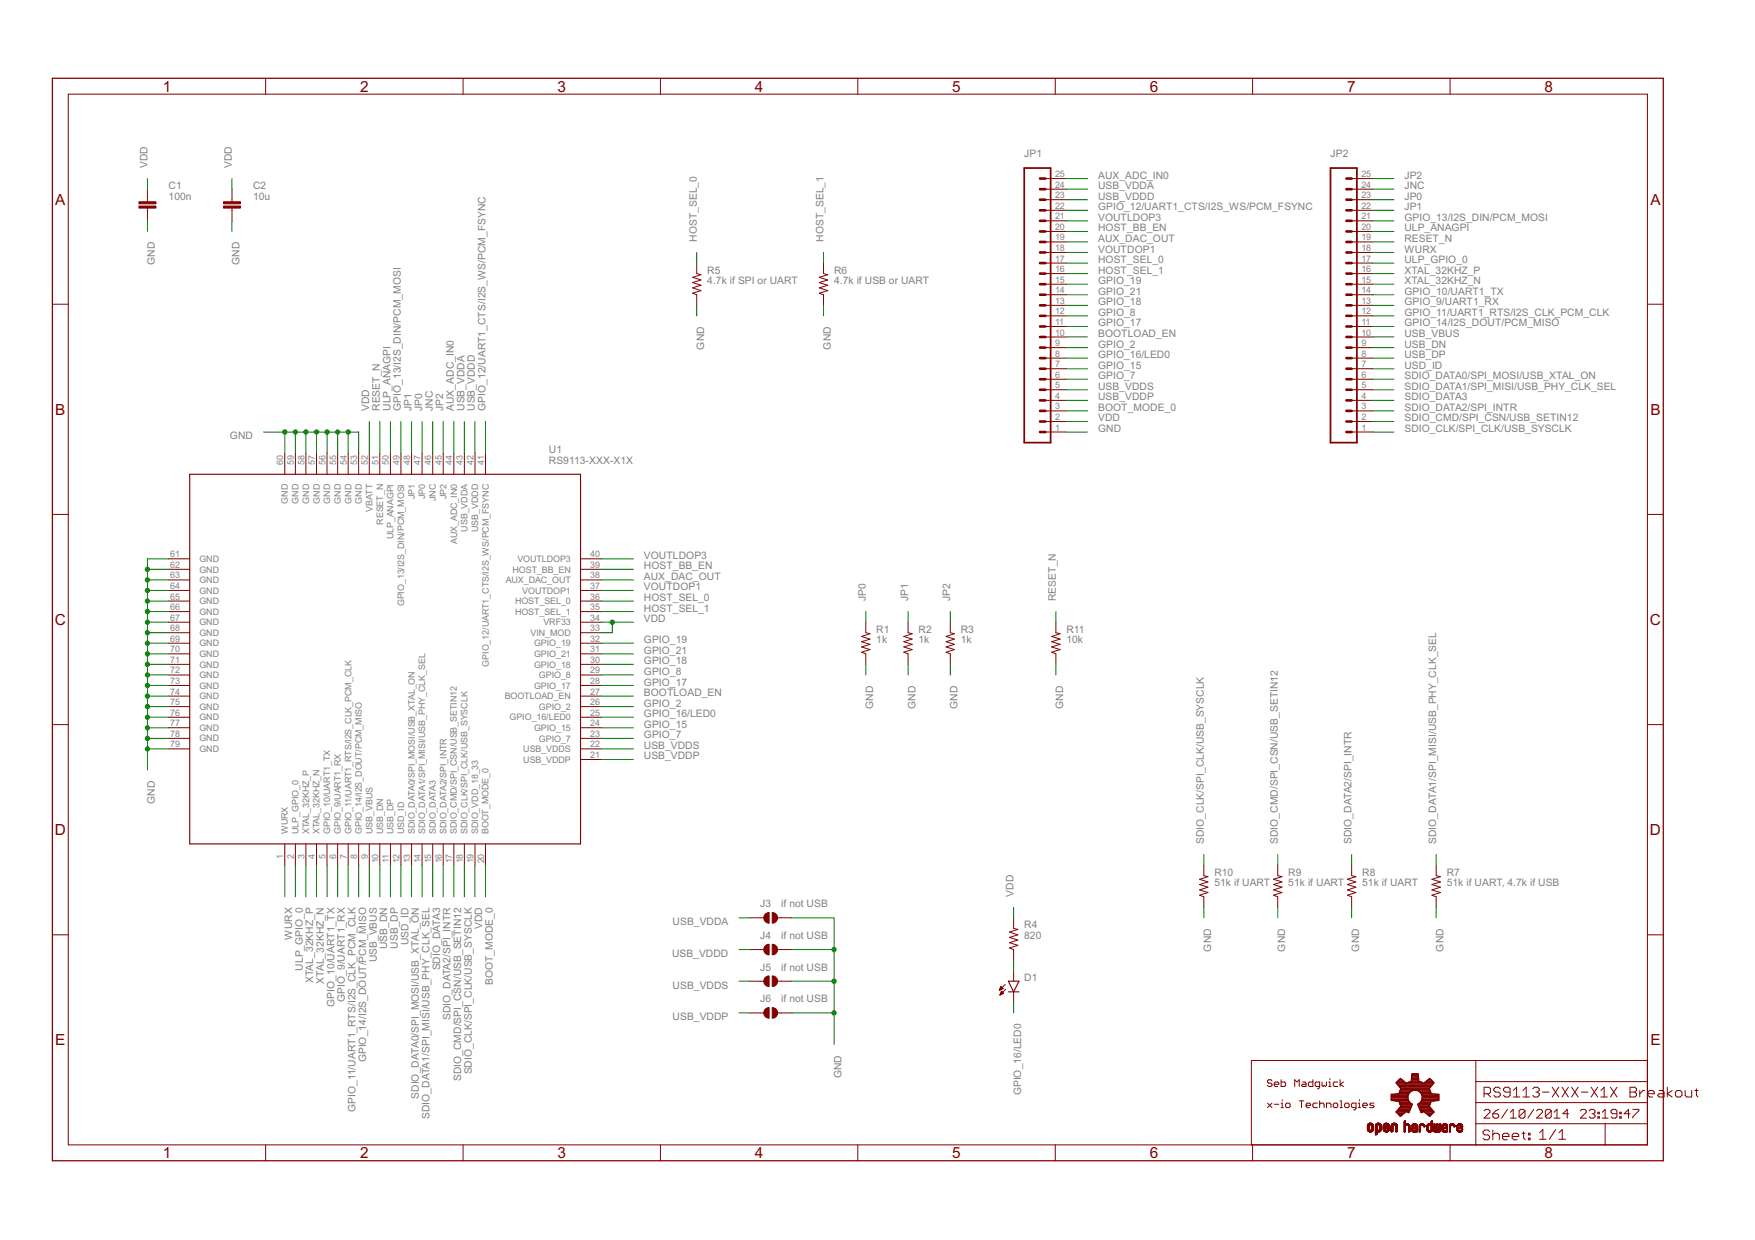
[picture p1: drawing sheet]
<svg xmlns="http://www.w3.org/2000/svg" width="297mm" height="210mm" viewBox="0 0 297 210" stroke-linecap="round" stroke-linejoin="round" font-family="sans-serif">
<g fill="none" stroke="#800000" stroke-width=".17">
<path d="M11.6 15.9h267.2v177.9h-267.2zM45 13.3v2.6M78.4 13.3v2.6M111.8 13.3v2.6M145.2 13.3v2.6M178.6 13.3v2.6M212 13.3v2.6M245.4 13.3v2.6M25 32v2.2M25 35.2v2.2M39.3 32v2.2M39.3 35.2v2.2"/>
<path d="M176.9 39.2h3.6M176.9 37.4h3.6M176.9 35.6h3.6M176.9 33.8h3.6M176.9 32h3.6M176.9 30.2h3.6M228.8 39.2h3.5M228.8 37.4h3.5M228.8 35.6h3.5M228.8 33.8h3.5M228.8 32h3.5M228.8 30.2h3.5"/>
<path d="M8.9 51.5h2.7M117.9 44.5v1.8l.7 .2-1.4 .4 1.4 .5-1.4 .4 1.4 .5-1.4 .4 1.4 .5-1.4 .4 .7 .3v1.8M139.4 44.5v1.8l.7 .2-1.4 .4 1.4 .5-1.4 .4 1.4 .5-1.4 .4 1.4 .5-1.4 .4 .7 .3v1.8M176.9 58.8h3.6M176.9 57h3.6M176.9 55.3h3.6M176.9 53.5h3.6M176.9 51.7h3.6M176.9 49.9h3.6M176.9 48.1h3.6M176.9 46.3h3.6M176.9 44.5h3.6"/>
<path d="M176.9 42.7h3.6M176.9 41h3.6M228.8 58.8h3.5M228.8 57h3.5M228.8 55.3h3.5M228.8 53.5h3.5M228.8 51.7h3.5M228.8 49.9h3.5M228.8 48.1h3.5M228.8 46.3h3.5M228.8 44.5h3.5M228.8 42.7h3.5"/>
<path d="M228.8 41h3.5M278.8 51.5h2.7M48.2 76.7v3.6M50 76.7v3.6M51.8 76.7v3.6M53.6 76.7v3.6M55.4 76.7v3.6M57.1 76.7v3.6M58.9 76.7v3.6M60.7 76.7v3.6M62.5 76.7v3.6M64.3 76.7v3.6"/>
<path d="M66.1 76.7v3.6M67.9 76.7v3.6M69.7 76.7v3.6M71.4 76.7v3.6M73.2 76.7v3.6M75 76.7v3.6M76.8 76.7v3.6M78.6 76.7v3.6M80.4 76.7v3.6M82.2 76.7v3.6M176.9 73.1h3.6M176.9 71.4h3.6"/>
<path d="M176.9 69.6h3.6M176.9 67.8h3.6M176.9 66h3.6M176.9 64.2h3.6M176.9 62.4h3.6M176.9 60.6h3.6M228.8 73.1h3.5M228.8 71.4h3.5M228.8 69.6h3.5M228.8 67.8h3.5M228.8 66h3.5M228.8 64.2h3.5"/>
<path d="M228.8 62.4h3.5M228.8 60.6h3.5M8.9 87.1h2.7M28.5 99.9h3.6M28.5 98.2h3.6M28.5 96.4h3.6M28.5 94.6h3.6M98.3 99.9h3.5M98.3 98.2h3.5M98.3 96.4h3.5M98.3 94.6h3.5M278.8 87.1h2.7"/>
<path d="M28.5 117.8h3.6M28.5 116h3.6M28.5 114.3h3.6M28.5 112.5h3.6M28.5 110.7h3.6M28.5 108.9h3.6M28.5 107.1h3.6M28.5 105.3h3.6M28.5 119.6h3.6M28.5 103.5h3.6M28.5 101.7h3.6M98.3 117.8h3.5"/>
<path d="M98.3 116h3.5M98.3 114.3h3.5M98.3 112.5h3.5M98.3 110.7h3.5M98.3 108.9h3.5M98.3 107.1h3.5M98.3 105.3h3.5M98.3 119.6h3.5M98.3 103.5h3.5M98.3 101.7h3.5M146.5 105.3v1.8l.8 .2-1.5 .4 1.5 .5-1.5 .4 1.5 .5-1.5 .4 1.5 .5-1.5 .4 .7 .3v1.8M153.7 105.3v1.8l.7 .2-1.4 .4 1.4 .5-1.4 .4 1.4 .5-1.4 .4 1.4 .5-1.4 .4 .7 .3v1.8"/>
<path d="M160.8 105.3v1.8l.7 .2-1.4 .4 1.4 .5-1.4 .4 1.4 .5-1.4 .4 1.4 .5-1.4 .4 .7 .3v1.8M178.7 105.3v1.8l.7 .2-1.4 .4 1.4 .5-1.4 .4 1.4 .5-1.4 .4 1.4 .5-1.4 .4 .7 .3v1.8M8.9 122.7h2.7M28.5 126.8h3.6M28.5 125h3.6M28.5 123.2h3.6M28.5 121.4h3.6M98.3 128.6h3.5M98.3 126.8h3.5M98.3 125h3.5M98.3 123.2h3.5M98.3 121.4h3.5"/>
<path d="M278.8 122.7h2.7M8.9 158.2h2.7M48.2 142.9v3.5M50 142.9v3.5M51.8 142.9v3.5M53.6 142.9v3.5M55.4 142.9v3.5M57.1 142.9v3.5M58.9 142.9v3.5M60.7 142.9v3.5M62.5 142.9v3.5M64.3 142.9v3.5"/>
<path d="M66.1 142.9v3.5M67.9 142.9v3.5M69.7 142.9v3.5M71.4 142.9v3.5M73.2 142.9v3.5M75 142.9v3.5M76.8 142.9v3.5M78.6 142.9v3.5M80.4 142.9v3.5M82.2 142.9v3.5M126.9 155.4h2.4M131.6 155.4h2.4"/>
<path d="M171.6 155.4v1.8l.7 .1-1.4 .5 1.4 .4-1.4 .5 1.4 .4-1.4 .5 1.4 .4-1.4 .5 .7 .2v1.8M203.8 146.4v1.8l.6 .2-1.4 .4 1.4 .5-1.4 .4 1.4 .5-1.4 .4 1.4 .5-1.4 .4 .8 .3v1.8M216.3 146.4v1.8l.7 .2-1.5 .4 1.5 .5-1.5 .4 1.5 .5-1.5 .4 1.5 .5-1.5 .4 .8 .3v1.8M228.8 146.4v1.8l.7 .2-1.5 .4 1.5 .5-1.5 .4 1.5 .5-1.5 .4 1.5 .5-1.5 .4 .8 .3v1.8M243.1 146.4v1.8l.7 .2-1.4 .4 1.4 .5-1.4 .4 1.4 .5-1.4 .4 1.4 .5-1.4 .4 .7 .3v1.8M278.8 158.2h2.7M126.9 160.7h2.4M126.9 166.1h2.4M126.9 171.5h2.4M131.6 160.7h2.4M131.6 166.1h2.4M131.6 171.5h2.4"/>
<path d="M169.2 167.6h.1M169.2 167.5h.2M169.2 167.4h.4M169.2 168.4h.1M169.3 167.3h.5M169.3 167.3h.4M169.3 168.3h.2M169.3 168.3h.4M169.3 167.2h.3M169.4 167.1h.1M169.4 168.2h.4M169.4 168.1h.4"/>
<path d="M169.4 167h.1M169.4 168h.3M169.4 167.9h.3M169.5 167.9h.1M169.5 167.8l.4 .3-.7 .3zM169.8 167.3l-.4-.3-.3 .6M169.8 167.3l-.7 .3M170.1 166.6l-1 1M170.2 167.4l-1 1M171.6 164.3v1.8M171.6 167.9v1.8M249.8 179.5v14.3"/>
<path d="M278.8 179.5h-67v14.3M45 193.8v2.7M78.4 193.8v2.7M111.8 193.8v2.7M145.2 193.8v2.7M178.6 193.8v2.7M212 193.8v2.7M214.5 186.7l.8 .8M215.3 183l-.2-.2h-.4l-.2 .2v.2l.2 .1h.4l.2 .2v.2l-.2 .2h-.4l-.2-.2M215.3 186.7l-.8 .8M215.7 183.5h.8v-.2l-.3-.1h-.3l-.2 .1v.4l.2 .2h.3M215.7 186.9h.8"/>
<path d="M216.8 182.8v1.1h.6l.2-.2v-.4l-.2-.1h-.6M216.8 186.7h.2v.8M216.8 187.5h.4M217 186.2v.2M217.6 186.9l.2-.2h.4l.2 .2v.4l-.2 .2h-.4l-.2-.2zM219.1 183.9v-1.1l.4 .4 .4-.4v1.1M219.9 186.4h.8M220.3 186.4v1.1M220.5 183.2h.4l.1 .1v.6h-.5l-.2-.2 .2-.2h.5M221.1 187.1h.7v-.2l-.2-.2h-.3l-.2 .2v.4l.2 .2h.3M222.2 182.8v1.1h-.6l-.2-.2v-.4l.2-.1h.6M223 186.7h-.6l-.2 .2v.4l.2 .2h.6"/>
<path d="M223.4 183.9h-.6l-.2-.2v-.4l.2-.1h.6v.9l-.2 .2h-.2M223.4 186.4v1.1M223.4 186.9l.1-.2h.4l.2 .2v.6M223.8 183.2v.5l.1 .2 .2-.2 .2 .2 .2-.2v-.5M224.5 187.5v-.8h.6l.2 .2v.6M224.9 183.9h.4M224.9 183.2h.2v.7M225.1 182.6v.2M225.8 186.7h.4l.2 .2v.4l-.2 .2h-.4l-.1-.2v-.4zM226.4 183.2h-.6l-.1 .1v.4l.1 .2h.6M226.8 182.8v1.1M226.8 187.5h.4"/>
<path d="M226.8 186.4h.2v1.1M227.4 183.2l-.6 .3 .6 .4M227.8 186.7h.4l.1 .2v.4l-.1 .2h-.4l-.2-.2v-.4zM229.5 187.5h-.6l-.2-.2v-.4l.2-.2h.6v1l-.4 .2M229.9 186.7h.2v.8M229.9 187.5h.4M230.1 186.2v.2M230.7 187.1h.7v-.2l-.2-.2h-.4l-.1 .2v.4l.1 .2h.4M231.4 191.2h.3M231.4 191.1h.3M231.4 191h.3M231.4 190.9h.3"/>
<path d="M231.4 190.8h.3M231.4 190.7h.3M231.4 190.6h.3M231.4 190.5h.3M231.5 191.3h.3M231.5 191.2l.3 .1M231.5 191.2h.3M231.5 190.5h.3M231.5 191.3h.9M231.5 191.4h.9M231.5 190.4h.9M231.5 190.3h.9"/>
<path d="M231.6 191.5h.7M231.6 190.3h.7M231.6 190.2h.7M231.6 190.2h.6M231.7 191.5h.5M231.7 191.6h.5M231.7 190.2h.5M231.8 190.4l-.3 .1M231.9 191.6h.2M231.9 190.1h.1M232.1 190.4l.4 .1M232.1 191.3h.4"/>
<path d="M232.1 190.5h.4M232.2 191.2h.3M232.2 190.5h.3M232.2 191.1h.3M232.2 191h.3M232.2 190.9h.3M232.2 190.8h.3M232.2 190.7h.3M232.2 190.6h.3M232.4 190.4h-.9M232.5 191.3h-.4M232.6 186.7h-.6l-.2 .2 .2 .2h.4l.2 .2-.2 .2h-.6"/>
<path d="M232.8 192.1h.1M232.8 192h.2M232.8 191.9h.2M232.8 191.8h.2M232.8 191.7h.2M232.8 191.6h.3M232.8 191.5h.9M232.8 191.3h1M232.8 191.3h.4M232.8 191.2h.3M232.8 191.1h.2M232.8 191h.2"/>
<path d="M232.8 190.9h.2M232.8 190.8h.2M232.8 190.7h.2M232.8 190.6h.2M232.8 190.5h.3M232.8 190.4h.9M232.9 190.3h.8M232.9 190.2h.7M233 190.2h.6M233 192l-.2 .1M233 192h-.2M233.1 190.6h-.3"/>
<path d="M233.1 190.5h-.3M233.1 190.2h.4M233.2 190.4l-.4 .1M233.2 191.6h.2M233.2 190.1h.2M233.4 190.4h.4M233.5 190.5h.3M233.5 191.2h.3M233.5 191.6h-.7M233.5 191.1h.3M233.5 191h.3M233.5 190.9h.3"/>
<path d="M233.5 190.8h.3M233.5 190.7h.3M233.5 190.6h.3M233.6 191.5l-.8 .1M233.7 191.5h-.9M233.7 191.4h-.9M233.8 190.4h-1M233.8 191.3h-.4M233.8 191.2h-.3M234.1 191.2h.3M234.1 190.8h1M234.1 190.7l.3 .1"/>
<path d="M234.1 190.7h.3M234.1 190.6h.3M234.1 191.3h.4M234.1 191.2l.4 .1M234.2 191.3h.9M234.2 190.4h.9M234.2 191.4h.9M234.2 190.3h.9M234.3 191.5h.7M234.3 190.3h.7M234.3 190.2h.7M234.4 191.5h.5"/>
<path d="M234.4 190.2h.5M234.4 191.6h.5M234.4 190.6l-.3 .1M234.4 190.6h-.3M234.4 191.1h-.3M234.4 190.5h-.3M234.5 190.5h-.4M234.5 191.1h-.4M234.5 190.4l-.4 .1M234.5 191.6h.2M234.5 190.8h.6M234.6 190.1h.1"/>
<path d="M234.6 191l-.5 .1M234.6 190.7h.5M234.7 191h-.6M234.7 190.7h.4M234.8 190.4l.3 .1M234.8 190.9l-.7 .1M234.8 190.5h.3M234.8 191.3h.3M234.8 190.6h.3M234.8 191.2h.3M234.9 191.2h.2M234.9 190.6h.2"/>
<path d="M234.9 191.1h.2M234.9 190.9h-.8M235 191h.1M235 190.9h-.9M235.1 190.8h-1M235.1 191.3h-.3M235.5 191.5h.2M235.5 191.4h.2M235.5 191.3h.2M235.5 191.2h.2M235.5 191.1h.2M235.5 191h.2"/>
<path d="M235.5 190.9h.2M235.5 190.8h.2M235.5 190.7h.2M235.5 190.6h.2M235.5 191.6h.1M235.5 190.5h.3M235.5 190.4h.9M235.6 190.3h.8M235.6 190.2h.7M235.7 190.2h.6M235.7 191.5l-.2 .1M235.8 190.6h-.3"/>
<path d="M235.8 190.2h.4M235.9 190.4l-.4 .1M235.9 190.1h.2M236.1 190.4h.4M236.2 190.5h.3M236.2 191.5h.3M236.2 191.4h.3M236.2 191.3h.3M236.2 191.2h.3M236.2 191.1h.3M236.2 191h.3M236.2 190.9h.3"/>
<path d="M236.2 190.8h.3M236.2 190.7h.3M236.2 190.6h.3M236.4 191.6h-.2M236.5 190.4h-1M236.5 191.5l-.3 .1M236.5 191.5h-.3M237.7 189.9h.2M237.7 191.6h.1M237.7 191.5h.1M237.7 191.5h.2M237.7 191.4h.2"/>
<path d="M237.7 191.3h.2M237.7 191.2h.2M237.7 191.1h.2M237.7 191h.2M237.7 190.9h.2M237.7 190.8h.2M237.7 190.7h.2M237.7 190.6h.2M237.7 190.4h.8M237.7 190.3h.8M237.7 190.3h.7M237.7 190.2h.2"/>
<path d="M237.7 190.1h.2M237.7 190h.2M237.7 189.8h.2M237.8 189.7h.1M237.8 191.6h-.1M237.9 191.5h-.2M237.9 190.5h-.2M238 190.2h.3M238 190.5h-.3M238.1 190.4l-.4 .1M238.2 190.4l.4 .1M238.3 190.5h.3"/>
<path d="M238.4 190.5h.2M238.4 190.6h.2M238.4 190.7h.2M238.4 191.6h.1M238.4 191.5h.2M238.4 191.4h.2M238.4 191.3h.2M238.4 191.2h.2M238.4 191.1h.2M238.4 191h.2M238.4 190.9h.2M238.4 190.8h.2"/>
<path d="M238.6 191.6h-.2M239 191.4h.2M239 191.3h.2M239 191.2h.1M239 190.8h.1M239 190.6h.1M239 191.5h.5M239 191.4h.3M239 191.5h.6M239 190.4h.8M239.1 191.5h.5M239.1 190.4h.7"/>
<path d="M239.1 191.6h.5M239.1 190.7l-.1 .1M239.1 190.3h.6M239.1 190.7h-.1M239.2 190.6h-.2M239.2 190.3h.5M239.2 191.2h-.2M239.2 190.9h.7M239.2 191.6h.3M239.2 190.5h-.2M239.2 190.2h.4M239.3 190.5h-.3"/>
<path d="M239.3 191.1h-.3M239.4 191.6h.1M239.4 191.1h-.4M239.4 190.4l-.4 .1M239.4 191.4h.1M239.4 190.8h.5M239.5 191l-.5 .1M239.5 190.8h.4M239.5 190.4h.3M239.6 191h-.6M239.6 190.8h.3M239.6 190.5h.3"/>
<path d="M239.6 190.7h.3M239.7 190.6h.2M239.7 191.6h.1M239.7 191.5h.2M239.7 191.4h.2M239.7 191.3h.2M239.7 191.2h.2M239.7 191.1h.2M239.7 191h.2M239.9 191.6h-.2M239.9 190.9l-.8 .1M240.2 191.6h.1"/>
<path d="M240.2 191.5h.2M240.2 191.4h.2M240.2 191.3h.2M240.2 191.2h.2M240.2 191.1h.2M240.2 191h.2M240.2 190.9h.2M240.2 190.8h.2M240.2 190.7h.2M240.2 190.6h.2M240.2 190.6h.3M240.3 190.4h.8"/>
<path d="M240.4 190.3h.6M240.4 191.6h-.2M240.4 191.5l-.2 .1M240.4 191.5h-.2M240.5 190.5h-.3M240.5 190.2h.4M240.5 190.5h-.2M240.6 190.4l-.3 .1M240.8 190.4h.3M240.9 190.5h.2M240.9 190.5h.3M240.9 190.6h.3"/>
<path d="M241 190.6h.2M241 190.7h.1M241.2 190.7h-.2M241.5 191.2l.2 .1M241.5 191.2h.2M241.5 191.1h.2M241.5 191h.2M241.5 190.9h.2M241.5 190.8h.2M241.5 190.7h.2M241.5 190.6h.2M241.5 191.3h.3"/>
<path d="M241.5 191.3h.2M241.5 191.4h.3M241.6 191.4h.3M241.6 191.5h.8M241.6 190.4h.9M241.6 191.5h.7M241.7 191.5h.6M241.7 190.3h.8M241.7 191.6h.5M241.7 190.6h-.2M241.8 190.5h-.3M241.8 191.6h.3"/>
<path d="M241.8 190.2h.4M241.9 190.4l-.3 .1M241.9 191.6h.1M242 190.4h.5M242.1 191.4h.3M242.1 190.5h.4M242.2 191.3h.2M242.2 190.5h.3M242.2 190.6h.3M242.2 191.2h.3M242.2 191.1h.3M242.2 191h.3"/>
<path d="M242.2 190.9h.3M242.2 190.8h.3M242.2 190.7h.3M242.2 190.2h.3M242.2 190.1h.3M242.2 190h.3M242.2 189.9h.3M242.2 189.8h.3M242.3 191.2h.2M242.3 190.7h.2M242.3 189.8h.2M242.4 191.4h-.4"/>
<path d="M242.4 189.7h.1M242.5 191.2l-.3 .1M242.5 190.4h-.9M242.7 191.4h.2M242.7 191.3h.2M242.7 191.2h.1M242.7 191.1h.1M242.7 191h.1M242.7 190.9h.1M242.7 190.8h.1M242.7 190.7h.1M242.7 190.6h.1"/>
<path d="M242.7 190.5h.1M242.7 190.4h.1M242.7 190.3h.1M242.7 191.4h1.1M242.7 191.5h1.1M242.8 190.2h.1M242.8 191.6h.9M242.8 191.6h.3M243 191.6h.1M243.1 191.4h.3M243.1 191.3h.3M243.1 191.2h.3"/>
<path d="M243.1 191.1h.3M243.1 191h.3M243.1 190.9h.3M243.1 190.8h.3M243.1 190.7h.3M243.1 190.6h.3M243.1 190.5h.3M243.1 190.4h.3M243.1 190.3h.3M243.2 190.3h.2M243.3 190.2h.1M243.3 191.6h.3"/>
<path d="M243.6 191.4h.2M243.6 191.3h.2M243.6 191.2h.2M243.6 191.1h.2M243.6 191h.2M243.6 190.9h.2M243.6 190.8h.2M243.6 190.7h.2M243.6 190.6h.2M243.6 190.5h.2M243.6 190.4h.2M243.6 190.3h.2"/>
<path d="M243.7 190.3h.1M243.8 190.2h.1M243.8 191.5h-1.1M244 191.3h.3M244 191.2h.3M244.1 191.4h.2M244.1 190.8h.1M244.1 190.6h.2M244.1 191.4h.5M244.1 190.5h.2M244.1 191.5h.6M244.1 190.4h.8"/>
<path d="M244.2 191.5h.5M244.2 190.4h.7M244.2 191.6h.5M244.2 190.7l-.1 .1M244.2 190.3h.6M244.2 190.7h-.1M244.3 190.3h.5M244.3 190.6h-.2M244.3 191.6h.3M244.3 191.2h-.3M244.3 190.9h.7M244.3 190.2h.4"/>
<path d="M244.4 191.1h-.3M244.4 190.5h-.3M244.5 191.1h-.4M244.5 190.4l-.4 .1M244.5 191.6h.1M244.5 190.8h.5M244.6 191l-.5 .1M244.6 190.8h.4M244.6 190.4h.3M244.7 191h-.6M244.7 190.5h.3M244.7 190.8h.3"/>
<path d="M244.8 190.7h.2M244.8 190.6h.2M244.8 191h.2M244.8 191.6h.1M244.8 191.5h.2M244.8 191.4h.2M244.8 191.3h.2M244.8 191.2h.2M244.8 191.1h.2M245 191.6h-.2M245 190.9l-.8 .1M245.3 191.6h.1"/>
<path d="M245.3 191.5h.2M245.3 191.4h.2M245.3 191.3h.2M245.3 191.2h.2M245.3 191.1h.2M245.3 191h.2M245.3 190.9h.2M245.3 190.8h.2M245.3 190.7h.2M245.3 190.6h.2M245.3 190.5h.3M245.4 190.4h.8"/>
<path d="M245.4 193.8v2.7M245.5 190.3h.6M245.5 191.6h-.2M245.5 190.6h-.2M245.6 190.6h-.3M245.6 190.2h.4M245.6 190.5h-.3M245.7 190.4l-.3 .1M245.9 190.4h.3M246 190.5h.2M246 190.5h.3M246 190.6h.3"/>
<path d="M246.1 190.6h.2M246.2 190.7l-.1 .1M246.3 190.7h-.2M246.6 191.2h.2M246.6 190.9h.8M246.6 190.9h.2M246.6 190.8h.2M246.6 190.7h.2M246.6 190.6h.2M246.6 191.3h.3M246.6 191.3h.2M246.6 191.4h.3"/>
<path d="M246.7 191.4h.4M246.7 191.5h.8M246.7 190.4h.8M246.7 191.5h.7M246.7 190.4h.7M246.8 191.5h.6M246.8 190.3h.6M246.8 191.6h.6M246.8 191.2h-.2M246.8 190.6h-.2M246.9 190.5h-.3M246.9 191.6h.3"/>
<path d="M246.9 190.2h.4M246.9 191.1h-.3M247 191.1h-.4M247 190.4l-.3 .1M247.1 191.6h.1M247.1 191l-.5 .1M247.1 191.4h.4M247.1 190.4l.4 .1M247.2 190.8h.4M247.2 191h-.6M247.2 190.5h.3M247.3 191.3h.2"/>
<path d="M247.3 190.7h.3M247.3 190.9l-.7 .1M247.3 190.5h.2M247.3 190.6h.2M247.4 191.2h.2M247.4 190.6l.2 .1M247.4 191.1h.2M247.5 191.1h.1M247.5 190.9h-.6M247.5 191.4h-.3M247.5 190.8h-.5M247.6 191.2h-.2"/>
<path d="M247.6 190.8h-.5M249.8 190.2h29M249.8 186.6h29M249.8 183.1h29M251.2 185.1h.8l.3-.2v-.6l-.3-.3h-.8v1.7M251.2 188l.2-.2h.5l.3 .2v.3l-1 1h1M251.7 185.1l.6 .6M252.1 191.6l-.3-.3h-.5l-.3 .3v.2l.3 .3h.5l.3 .3v.3l-.3 .2h-.5l-.3-.2M252.7 192.1l.2-.3h.6l.3 .3v.8M252.7 188.5h.7l.3 .3v.2l-.3 .3h-.5l-.2-.3zM252.7 191.3v1.6M253.7 187.8l-.5 .2-.5 .5"/>
<path d="M253.9 184.3l-.2-.3h-.6l-.3 .3v.3l.3 .3h.6l.2 .2v.3l-.2 .3h-.6l-.3-.3M254.3 192.4h1.1v-.3l-.3-.3h-.5l-.3 .3v.6l.3 .2h.5M255.1 187.8l-1 1.5M255.6 184.9h-.8l-.3-.3v-.3l.3-.3h.5l.3 .3v1.1l-.3 .3h-.5l-.3-.3M255.6 189.3h1M255.6 188.3l.5-.5v1.5M255.9 192.4h1.1v-.3l-.2-.3h-.6l-.3 .3v.6l.3 .2h.6M256.1 185.7h1.1M256.1 184.6l.6-.6v1.7M257.6 191.8h.5M257.8 185.7h1.1M257.8 184.6l.5-.6v1.7"/>
<path d="M257.9 191.6v1.1l.2 .2M258.1 188l-.2-.2h-.5l-.3 .2v1M258.1 188v1l-.2 .3h-.5l-.3-.3M258.1 188l-1 1M258.7 191.8h.3v.3h-.3zM258.7 192.7h.3v.2h-.3zM259.4 184.3l.3-.3h.5l.3 .3v.3l-.3 .3M259.6 187.8l-1 1.5M260 184.9h.2M260.1 188l.2-.2h.5l.3 .2v.3l-1 1h1M260.2 184.9l.3 .2v.3l-.3 .3h-.5l-.3-.3M260.6 191.7l.5-.5v1.6"/>
<path d="M260.6 192.8h1.1M261.1 184.9h1.1M262.6 188v1l-.3 .3h-.5l-.2-.3M262.6 188l-.3-.2h-.5l-.2 .2v1M262.6 188l-1 1M262.7 184l1.1 1.7M263 189.3h1M263 188.3l.5-.5v1.5M263.3 191.2l-1.1 1.6M263.8 184l-1.1 1.7M263.9 192.8h1.1M263.9 191.7l.5-.5v1.6"/>
<path d="M264.4 184l1.1 1.7M265.5 184l-1.1 1.7M265.5 188.5h-1l.8-.7v1.5M266 184l1.1 1.7M267.1 184l-1.1 1.7M267.5 188l.2-.2h.5l.3 .2v.3l-1 1h1M267.7 184.9h1.1M269 188l.2-.2h.5l.3 .2v.3l-.3 .2M269.3 184l1.1 1.7M269.5 188.5h.2M269.7 188.5l.3 .3v.2l-.3 .3h-.5l-.2-.3M270.4 184l-1.1 1.7"/>
<path d="M270.4 189h.3v.3h-.3zM270.4 188.3h.3v.2h-.3zM271 185.7h1.1M271 184.6l.5-.6v1.7M271.2 188.3l.5-.5v1.5M271.2 189.3h1M271.7 190.2v3.6M272.6 184l1.1 1.7M273.7 188.5h-.8l-.2-.2v-.3l.2-.2h.5l.3 .2v1l-.3 .3h-.5l-.2-.3M273.7 184l-1.1 1.7M274.2 189h.2v.3h-.2zM274.2 188.3h.2v.2h-.2z"/>
<path d="M275.9 184h.8l.3 .3v.3l-.3 .3 .3 .2v.3l-.3 .3h-.8zM275.9 184.9h.8M275.9 188.5h-1l.7-.7v1.5M276.4 187.8h1v.2l-1 1v.3M277.5 184.6v1.1M278.4 184.6h-.3l-.6 .5M278.9 185.1h1.1v-.2l-.3-.3h-.5l-.3 .3v.5l.3 .3h.5M280.8 184.6h.6l.2 .3v.8h-.8l-.3-.3 .3-.3h.8M282.2 184v1.7M283 184.6l-.8 .5 .8 .6M283.6 184.9l.2-.3h.6l.3 .3v.5l-.3 .3h-.6l-.2-.3zM285.2 184.6v.8l.3 .3h.8v-1.1"/>
<path d="M286.9 184.6h.5M287.1 184.3v1.1l.3 .3"/>
</g>
<g fill="none" stroke="#800000" stroke-width=".28">
<path d="M235.5 186.1h2.8M235.5 185.8h2.8M235.5 185.6h2.8M235.5 185.4h2.8M236.2 186.3h2.2M236.3 188.2h1.6M236.4 183.3h1.4M236.5 183.5h6M236.5 188.4h1.1M236.5 188h2.1M236.6 183h.9M236.7 183.7h5.6"/>
<path d="M236.7 187.7h2M236.8 188.7h.5M236.8 185.1h1.6M236.8 182.8h.5M236.9 186.6h1.6M236.9 184.9h1.7M236.9 184h5.2M236.9 187.5h1.9M236.9 186.8h1.9M237 184.7h1.9M237 188.9h.1M237 187h2"/>
<path d="M237.1 184.2h4.8M237.1 184.4h4.8M237.1 187.3h1.8M238.2 188.2l-.2-.1-1 .8M238.2 188.2h.3M238.3 185.4v.1a1.28 1.28 0 0 0 .7 1.4l-.6 1.4-.2-.1M238.4 183.3h2.2M238.4 185.2l-.1 .2M238.4 185.2a1.26 1.26 0 0 1 1.8-.5 1.26 1.26 0 0 1 .3 1.9M238.9 183h1.2M238.9 182.8h1.2M238.9 182.5h1.2"/>
<path d="M239 182.3h1.1M239 182.1h1M239 181.8h1M240 187h2M240.1 187.3h1.8M240.1 184.7h1.9M240.2 187.5h1.9M240.2 186.8h1.9M240.3 187.7h2M240.4 188h2.1M240.4 184.9h1.7M240.5 186.6l-.5 .3 .6 1.4 .2-.1"/>
<path d="M240.5 186.6h1.6M240.5 188.2h.3M240.6 185.1h1.6M240.6 186.3h2.2M240.7 185.4h2.8M240.7 186.1h2.8M240.7 185.8h2.8M240.7 185.6h2.8M240.8 188.2l.2-.1 1 .8M241.1 188.2h1.6M241.2 183.3h1.4M241.4 188.4h1.1"/>
<path d="M241.5 183h.9M241.7 188.7h.5M241.7 182.8h.5M242 188.9h.1M242.2 185.1l1.3 .2v.9l-1.3 .2-.3 .8 .8 1-.7 .7M242.2 185.1l-.3-.8 .8-1-.7-.7-1 .8-.9-.3-.1-1.3h-1l-.1 1.3-.9 .3-1-.8-.7 .7 .9 1-.4 .8-1.3 .2v.9l1.3 .2 .4 .8-.9 1 .7 .7"/>
</g>
<g fill="#800000" stroke="#800000" stroke-width=".17">
<path d="M23.5 34.9h2.9v.3h-2.9z"/>
<path d="M23.5 34.2h2.9v.3h-2.9z"/>
<path d="M37.8 34.9h2.9v.3h-2.9z"/>
<path d="M37.8 34.2h2.9v.3h-2.9z"/>
</g>
<path d="M32.1 80.3h66.2v62.6h-66.2zM170.7 166.1h1.8l-.9 1.8zM170.7 167.9h1.8" fill="none" stroke="#800000" stroke-width=".19"/>
<path d="M8.9 13.3h272.6v183.2h-272.6z" fill="none" stroke="#800000" stroke-width=".21"/>
<g fill="#800000" stroke="#800000" stroke-width=".17">
<path d="M129.6 154.7l.6-.2v1.8a.91 .91 0 0 1-.9-.6 .91 .91 0 0 1 .3-1z" fill-rule="evenodd"/>
<path d="M130.7 154.5a.9 .9 0 0 1 .9 .9 .9 .9 0 0 1-.9 .9z" fill-rule="evenodd"/>
<path d="M129.6 160.1l.6-.2v1.7a.89 .89 0 0 1-.9-.5 .89 .89 0 0 1 .3-1z" fill-rule="evenodd"/>
<path d="M130.7 159.9a.89 .89 0 0 1 .9 .8 .89 .89 0 0 1-.9 .9z" fill-rule="evenodd"/>
<path d="M129.6 165.4l.6-.2v1.8a.89 .89 0 0 1-.9-.6 .89 .89 0 0 1 .3-1z" fill-rule="evenodd"/>
<path d="M130.7 165.2a.89 .89 0 0 1 .9 .9 .89 .89 0 0 1-.9 .9z" fill-rule="evenodd"/>
<path d="M129.6 170.8l.6-.2v1.8a.9 .9 0 0 1-.9-.6 .9 .9 0 0 1 .3-1z" fill-rule="evenodd"/>
<path d="M130.7 170.6a.9 .9 0 0 1 .9 .9 .9 .9 0 0 1-.9 .9z" fill-rule="evenodd"/>
</g>
<path d="M173.4 28.4h4.4v46.5h-4.4zM225.2 28.4h4.5v46.5h-4.5z" fill="none" stroke="#800000" stroke-width=".3"/>
<g fill="none" stroke="#800000" stroke-width=".44">
<path d="M176 39.2h.9M176 37.4h.9M176 35.6h.9M176 33.8h.9M176 32h.9M176 30.2h.9M227.9 39.2h.9M227.9 37.4h.9M227.9 35.6h.9M227.9 33.8h.9M227.9 32h.9M227.9 30.2h.9"/>
<path d="M176 58.8h.9M176 57h.9M176 55.3h.9M176 53.5h.9M176 51.7h.9M176 49.9h.9M176 48.1h.9M176 46.3h.9M176 44.5h.9M176 42.7h.9M176 41h.9M227.9 58.8h.9"/>
<path d="M227.9 57h.9M227.9 55.3h.9M227.9 53.5h.9M227.9 51.7h.9M227.9 49.9h.9M227.9 48.1h.9M227.9 46.3h.9M227.9 44.5h.9M227.9 42.7h.9M227.9 41h.9M176 69.6h.9M176 71.4h.9"/>
<path d="M176 73.1h.9M176 66h.9M176 67.8h.9M176 64.2h.9M176 62.4h.9M176 60.6h.9M227.9 69.6h.9M227.9 71.4h.9M227.9 73.1h.9M227.9 66h.9M227.9 67.8h.9M227.9 64.2h.9"/>
<path d="M227.9 62.4h.9M227.9 60.6h.9"/>
</g>
<g fill="none" stroke="#008000" stroke-width=".17">
<path d="M25 30.2v1.8M25 37.4v1.8M39.3 30.2v1.8M39.3 37.4v1.8M180.5 33.8h3.6M180.5 32h3.6M180.5 39.2h3.6M180.5 37.4h3.6M180.5 35.6h3.6M180.5 30.2h3.6M232.3 33.8h3.6M232.3 32h3.6"/>
<path d="M232.3 39.2h3.6M232.3 37.4h3.6M232.3 35.6h3.6M232.3 30.2h3.6M117.9 42.7v1.8M117.9 51.7v1.8M139.4 42.7v1.8M139.4 51.7v1.8M180.5 42.7h3.6M180.5 58.8h3.6M180.5 57h3.6M180.5 55.3h3.6"/>
<path d="M180.5 53.5h3.6M180.5 51.7h3.6M180.5 49.9h3.6M180.5 48.1h3.6M180.5 46.3h3.6M180.5 44.5h3.6M180.5 41h3.6M232.3 42.7h3.6M232.3 58.8h3.6M232.3 57h3.6M232.3 55.3h3.6M232.3 53.5h3.6"/>
<path d="M232.3 51.7h3.6M232.3 49.9h3.6M232.3 48.1h3.6M232.3 46.3h3.6M232.3 44.5h3.6M232.3 41h3.6M44.6 73.1h16.1v3.6M48.2 73.1v3.6M50 73.1v3.6M51.8 73.1v3.6M53.6 73.1v3.6M55.4 73.1v3.6"/>
<path d="M57.1 73.1v3.6M58.9 73.1v3.6M62.5 71.4v5.3M64.3 71.4v5.3M66.1 71.4v5.3M67.9 71.4v5.3M69.7 71.4v5.3M71.4 71.4v5.3M73.2 71.4v5.3M75 71.4v5.3M76.8 71.4v5.3M78.6 71.4v5.3"/>
<path d="M80.4 71.4v5.3M82.2 71.4v5.3M180.5 73.1h3.6M180.5 71.4h3.6M180.5 66h3.6M180.5 67.8h3.6M180.5 69.6h3.6M180.5 64.2h3.6M180.5 62.4h3.6M180.5 60.6h3.6M232.3 73.1h3.6M232.3 71.4h3.6"/>
<path d="M232.3 66h3.6M232.3 67.8h3.6M232.3 69.6h3.6M232.3 64.2h3.6M232.3 62.4h3.6M232.3 60.6h3.6M25 96.4h3.5M25 98.2h3.5M25 99.9h3.5M28.5 94.6h-3.5v35.7M101.8 94.6h5.4M101.8 96.4h5.4"/>
<path d="M101.8 98.2h5.4M101.8 99.9h5.4M25 101.7h3.5M25 103.5h3.5M25 105.3h3.5M25 107.1h3.5M25 108.9h3.5M25 110.7h3.5M25 112.5h3.5M25 114.3h3.5M25 116h3.5M25 117.8h3.5"/>
<path d="M25 119.6h3.5M101.8 101.7h5.4M101.8 103.5h5.4M101.8 105.3h5.4M101.8 108.9h5.4M101.8 110.7h5.4M101.8 112.5h5.4M101.8 114.3h5.4M101.8 116h5.4M101.8 117.8h5.4M101.8 119.6h5.4M103.6 105.3v1.8h-1.8"/>
<path d="M146.5 103.5v1.8M146.5 112.5v1.8M153.7 103.5v1.8M153.7 112.5v1.8M160.8 103.5v1.8M160.8 112.5v1.8M178.7 103.5v1.8M178.7 112.5v1.8M25 121.4h3.5M25 123.2h3.5M25 125h3.5M25 126.8h3.5"/>
<path d="M101.8 121.4h5.4M101.8 123.2h5.4M101.8 125h5.4M101.8 126.8h5.4M101.8 128.6h5.4M48.2 146.4v5.4M50 146.4v5.4M51.8 146.4v5.4M53.6 146.4v5.4M55.4 146.4v5.4M57.1 146.4v5.4M58.9 146.4v5.4"/>
<path d="M60.7 146.4v5.4M62.5 146.4v5.4M64.3 146.4v5.4M66.1 146.4v5.4M67.9 146.4v5.4M69.7 146.4v5.4M71.4 146.4v5.4M73.2 146.4v5.4M75 146.4v5.4M76.8 146.4v5.4M78.6 146.4v5.4M80.4 146.4v5.4"/>
<path d="M82.2 146.4v5.4M125.1 155.4h1.8M134 155.4h7.2v21.4M171.6 153.6v1.8M203.8 144.7v1.7M203.8 153.6v1.8M216.3 144.7v1.7M216.3 153.6v1.8M228.8 144.7v1.7M228.8 153.6v1.8M243.1 144.7v1.7M243.1 153.6v1.8"/>
<path d="M125.1 160.7h1.8M125.1 166.1h1.8M125.1 171.5h1.8M134 160.7h7.2M134 166.1h7.2M134 171.5h7.2M171.6 162.5v1.8M171.6 169.7v1.8"/>
</g>
<g fill="#008000" stroke="#008000" stroke-width=".17">
<circle cx="25" cy="96.4" r=".36"/>
<circle cx="25" cy="98.2" r=".36"/>
<circle cx="25" cy="99.9" r=".36"/>
<circle cx="25" cy="101.7" r=".36"/>
<circle cx="25" cy="103.5" r=".36"/>
<circle cx="25" cy="105.3" r=".36"/>
<circle cx="25" cy="107.1" r=".36"/>
<circle cx="25" cy="108.9" r=".36"/>
<circle cx="25" cy="110.7" r=".36"/>
<circle cx="25" cy="112.5" r=".36"/>
<circle cx="25" cy="114.3" r=".36"/>
<circle cx="25" cy="116" r=".36"/>
<circle cx="25" cy="117.8" r=".36"/>
<circle cx="25" cy="119.6" r=".36"/>
<circle cx="25" cy="121.4" r=".36"/>
<circle cx="25" cy="123.2" r=".36"/>
<circle cx="25" cy="125" r=".36"/>
<circle cx="25" cy="126.8" r=".36"/>
<circle cx="58.9" cy="73.1" r=".36"/>
<circle cx="57.1" cy="73.1" r=".36"/>
<circle cx="55.4" cy="73.1" r=".36"/>
<circle cx="53.6" cy="73.1" r=".36"/>
<circle cx="51.8" cy="73.1" r=".36"/>
<circle cx="50" cy="73.1" r=".36"/>
<circle cx="48.2" cy="73.1" r=".36"/>
<circle cx="141.2" cy="160.7" r=".36"/>
<circle cx="141.2" cy="166.1" r=".36"/>
<circle cx="141.2" cy="171.5" r=".36"/>
<circle cx="103.6" cy="105.3" r=".36"/>
</g>
<g font-size="2.9" fill="#800000">
<text x="27.5" y="15.5">1</text>
<text x="60.9" y="15.5">2</text>
<text x="94.4" y="15.5">3</text>
<text x="127.8" y="15.5">4</text>
<text x="161.2" y="15.5">5</text>
<text x="194.6" y="15.5">6</text>
<text x="228" y="15.5">7</text>
<text x="261.4" y="15.5">8</text>
<text x="9.4" y="34.6">A</text>
<text x="279.3" y="34.6">A</text>
<text x="9.4" y="70.2">B</text>
<text x="279.3" y="70.2">B</text>
<text x="9.3" y="105.8">C</text>
<text x="279.2" y="105.8">C</text>
<text x="9.3" y="141.4">D</text>
<text x="279.2" y="141.4">D</text>
<text x="9.4" y="176.9">E</text>
<text x="279.3" y="176.9">E</text>
<text x="27.5" y="196.1">1</text>
<text x="60.9" y="196.1">2</text>
<text x="94.4" y="196.1">3</text>
<text x="127.8" y="196.1">4</text>
<text x="161.2" y="196.1">5</text>
<text x="194.6" y="196.1">6</text>
<text x="228" y="196.1">7</text>
<text x="261.4" y="196.1">8</text>
</g>
<g font-size="1.9" fill="#808080">
<text x="25" y="28.4" transform="rotate(-90 25 28.4)">VDD</text>
<text x="39.3" y="28.4" transform="rotate(-90 39.3 28.4)">VDD</text>
<text x="173.4" y="26.7">JP1</text>
<text x="225.2" y="26.7">JP2</text>
<text x="28.5" y="33.8">100n</text>
<text x="28.5" y="32">C1</text>
<text x="42.8" y="33.8">10u</text>
<text x="42.8" y="32">C2</text>
<text x="185.9" y="33.8">USB_VDDD</text>
<text x="185.9" y="32">USB_VDDA</text>
<text x="185.9" y="30.2">AUX_ADC_IN0</text>
<text x="185.9" y="35.6">GPIO_12/UART1_CTS/I2S_WS/PCM_FSYNC</text>
<text x="237.7" y="35.6">JP1</text>
<text x="237.7" y="33.8">JP0</text>
<text x="237.7" y="32">JNC</text>
<text x="237.7" y="30.2">JP2</text>
<text x="117.9" y="41" transform="rotate(-90 117.9 41)">HOST_SEL_0</text>
<text x="139.4" y="41" transform="rotate(-90 139.4 41)">HOST_SEL_1</text>
<text x="185.9" y="41">AUX_DAC_OUT</text>
<text x="185.9" y="39.2">HOST_BB_EN</text>
<text x="185.9" y="37.4">VOUTLDOP3</text>
<text x="237.7" y="41">RESET_N</text>
<text x="237.7" y="39.2">ULP_ANAGPI</text>
<text x="237.7" y="37.4">GPIO_13/I2S_DIN/PCM_MOSI</text>
<text x="26.2" y="44.9" transform="rotate(-90 26.2 44.9)">GND</text>
<text x="40.5" y="44.9" transform="rotate(-90 40.5 44.9)">GND</text>
<text x="119.7" y="46.3">R5</text>
<text x="141.2" y="46.3">R6</text>
<text x="185.9" y="46.3">HOST_SEL_1</text>
<text x="185.9" y="44.5">HOST_SEL_0</text>
<text x="185.9" y="42.7">VOUTDOP1</text>
<text x="237.7" y="42.7">WURX</text>
<text x="237.7" y="46.3">XTAL_32KHZ_P</text>
<text x="237.7" y="44.5">ULP_GPIO_0</text>
<text x="119.7" y="48.1">4.7k if SPI or UART</text>
<text x="141.2" y="48.1">4.7k if USB or UART</text>
<text x="185.9" y="53.5">GPIO_8</text>
<text x="185.9" y="51.7">GPIO_18</text>
<text x="185.9" y="49.9">GPIO_21</text>
<text x="185.9" y="48.1">GPIO_19</text>
<text x="237.7" y="53.5">GPIO_11/UART1_RTS/I2S_CLK_PCM_CLK</text>
<text x="237.7" y="51.7">GPIO_9/UART1_RX</text>
<text x="237.7" y="49.9">GPIO_10/UART1_TX</text>
<text x="237.7" y="48.1">XTAL_32KHZ_N</text>
<text x="119.2" y="59.2" transform="rotate(-90 119.2 59.2)">GND</text>
<text x="140.6" y="59.2" transform="rotate(-90 140.6 59.2)">GND</text>
<text x="185.9" y="58.8">GPIO_2</text>
<text x="185.9" y="57">BOOTLOAD_EN</text>
<text x="185.9" y="55.3">GPIO_17</text>
<text x="237.7" y="58.8">USB_DN</text>
<text x="237.7" y="57">USB_VBUS</text>
<text x="237.7" y="55.3">GPIO_14/I2S_DOUT/PCM_MISO</text>
<text x="185.9" y="66">USB_VDDS</text>
<text x="185.9" y="64.2">GPIO_7</text>
<text x="185.9" y="62.4">GPIO_15</text>
<text x="185.9" y="60.6">GPIO_16/LED0</text>
<text x="237.7" y="66">SDIO_DATA1/SPI_MISI/USB_PHY_CLK_SEL</text>
<text x="237.7" y="64.2">SDIO_DATA0/SPI_MOSI/USB_XTAL_ON</text>
<text x="237.7" y="62.4">USD_ID</text>
<text x="237.7" y="60.6">USB_DP</text>
<text x="62.5" y="69.6" transform="rotate(-90 62.5 69.6)">VDD</text>
<text x="64.3" y="69.6" transform="rotate(-90 64.3 69.6)">RESET_N</text>
<text x="66.1" y="69.6" transform="rotate(-90 66.1 69.6)">ULP_ANAGPI</text>
<text x="67.9" y="69.6" transform="rotate(-90 67.9 69.6)">GPIO_13/I2S_DIN/PCM_MOSI</text>
<text x="69.7" y="69.6" transform="rotate(-90 69.7 69.6)">JP1</text>
<text x="71.4" y="69.6" transform="rotate(-90 71.4 69.6)">JP0</text>
<text x="73.2" y="69.6" transform="rotate(-90 73.2 69.6)">JNC</text>
<text x="75" y="69.6" transform="rotate(-90 75 69.6)">JP2</text>
<text x="76.8" y="69.6" transform="rotate(-90 76.8 69.6)">AUX_ADC_IN0</text>
<text x="78.6" y="69.6" transform="rotate(-90 78.6 69.6)">USB_VDDA</text>
<text x="80.4" y="69.6" transform="rotate(-90 80.4 69.6)">USB_VDDD</text>
<text x="82.2" y="69.6" transform="rotate(-90 82.2 69.6)">GPIO_12/UART1_CTS/I2S_WS/PCM_FSYNC</text>
<text x="185.9" y="71.3">VDD</text>
<text x="185.9" y="67.8">USB_VDDP</text>
<text x="185.9" y="69.6">BOOT_MODE_0</text>
<text x="237.7" y="71.3">SDIO_CMD/SPI_CSN/USB_SETIN12</text>
<text x="237.7" y="69.6">SDIO_DATA2/SPI_INTR</text>
<text x="237.7" y="67.8">SDIO_DATA3</text>
<text x="38.9" y="74.4">GND</text>
<text x="92.9" y="76.7">U1</text>
<text x="185.9" y="73.1">GND</text>
<text x="237.7" y="73.1">SDIO_CLK/SPI_CLK/USB_SYSCLK</text>
<text x="92.9" y="78.5">RS9113-XXX-X1X</text>
<text x="109" y="94.6">VOUTLDOP3</text>
<text x="109" y="101.7">HOST_SEL_0</text>
<text x="109" y="100">VOUTDOP1</text>
<text x="109" y="98.2">AUX_DAC_OUT</text>
<text x="109" y="96.4">HOST_BB_EN</text>
<text x="146.5" y="101.7" transform="rotate(-90 146.5 101.7)">JP0</text>
<text x="153.7" y="101.7" transform="rotate(-90 153.7 101.7)">JP1</text>
<text x="160.8" y="101.7" transform="rotate(-90 160.8 101.7)">JP2</text>
<text x="178.7" y="101.7" transform="rotate(-90 178.7 101.7)">RESET_N</text>
<text x="109" y="105.3">VDD</text>
<text x="109" y="103.5">HOST_SEL_1</text>
<text x="148.3" y="107.1">R1</text>
<text x="155.5" y="107.1">R2</text>
<text x="162.6" y="107.1">R3</text>
<text x="180.5" y="107.1">R11</text>
<text x="109" y="112.5">GPIO_18</text>
<text x="109" y="110.7">GPIO_21</text>
<text x="109" y="108.9">GPIO_19</text>
<text x="148.3" y="108.9">1k</text>
<text x="155.5" y="108.9">1k</text>
<text x="162.6" y="108.9">1k</text>
<text x="180.5" y="108.9">10k</text>
<text x="109" y="119.6">GPIO_2</text>
<text x="109" y="117.8">BOOTLOAD_EN</text>
<text x="109" y="116">GPIO_17</text>
<text x="109" y="114.3">GPIO_8</text>
<text x="147.8" y="120" transform="rotate(-90 147.8 120)">GND</text>
<text x="154.9" y="120" transform="rotate(-90 154.9 120)">GND</text>
<text x="162.1" y="120" transform="rotate(-90 162.1 120)">GND</text>
<text x="180" y="120" transform="rotate(-90 180 120)">GND</text>
<text x="109" y="125">GPIO_7</text>
<text x="109" y="123.2">GPIO_15</text>
<text x="109" y="121.4">GPIO_16/LED0</text>
<text x="109" y="126.8">USB_VDDS</text>
<text x="109" y="128.6">USB_VDDP</text>
<text x="26.2" y="136" transform="rotate(-90 26.2 136)">GND</text>
<text x="203.7" y="142.9" transform="rotate(-90 203.7 142.9)">SDIO_CLK/SPI_CLK/USB_SYSCLK</text>
<text x="216.3" y="142.9" transform="rotate(-90 216.3 142.9)">SDIO_CMD/SPI_CSN/USB_SETIN12</text>
<text x="228.8" y="142.9" transform="rotate(-90 228.8 142.9)">SDIO_DATA2/SPI_INTR</text>
<text x="243.1" y="142.9" transform="rotate(-90 243.1 142.9)">SDIO_DATA1/SPI_MISI/USB_PHY_CLK_SEL</text>
<text x="205.5" y="148.2">R10</text>
<text x="218" y="148.2">R9</text>
<text x="230.6" y="148.2">R8</text>
<text x="244.9" y="148.2">R7</text>
<text x="128.7" y="153.6">J3</text>
<text x="132.2" y="153.6">if not USB</text>
<text x="171.6" y="151.8" transform="rotate(-90 171.6 151.8)">VDD</text>
<text x="205.5" y="150">51k if UART</text>
<text x="218" y="150">51k if UART</text>
<text x="230.6" y="150">51k if UART</text>
<text x="244.9" y="150">51k if UART, 4.7k if USB</text>
<text x="49.5" y="159.1" transform="rotate(-90 49.5 159.1)">WURX</text>
<text x="65.5" y="160.7" transform="rotate(-90 65.5 160.7)">USB_DN</text>
<text x="67.3" y="160.6" transform="rotate(-90 67.3 160.6)">USB_DP</text>
<text x="69.1" y="160" transform="rotate(-90 69.1 160)">USD_ID</text>
<text x="81.6" y="157.3" transform="rotate(-90 81.6 157.3)">VDD</text>
<text x="113.7" y="162">USB_VDDD</text>
<text x="113.9" y="156.6">USB_VDDA</text>
<text x="128.7" y="158.9">J4</text>
<text x="132.2" y="158.9">if not USB</text>
<text x="173.4" y="158.9">820</text>
<text x="173.4" y="157.2">R4</text>
<text x="205" y="161.1" transform="rotate(-90 205 161.1)">GND</text>
<text x="217.5" y="161.1" transform="rotate(-90 217.5 161.1)">GND</text>
<text x="230" y="161.1" transform="rotate(-90 230 161.1)">GND</text>
<text x="244.3" y="161.1" transform="rotate(-90 244.3 161.1)">GND</text>
<text x="51.2" y="164.3" transform="rotate(-90 51.2 164.3)">ULP_GPIO_0</text>
<text x="53" y="166.5" transform="rotate(-90 53 166.5)">XTAL_32KHZ_P</text>
<text x="54.8" y="166.6" transform="rotate(-90 54.8 166.6)">XTAL_32KHZ_N</text>
<text x="63.8" y="162.9" transform="rotate(-90 63.8 162.9)">USB_VBUS</text>
<text x="74.5" y="164.3" transform="rotate(-90 74.5 164.3)">SDIO_DATA3</text>
<text x="83.4" y="166.8" transform="rotate(-90 83.4 166.8)">BOOT_MODE_0</text>
<text x="113.9" y="167.3">USB_VDDS</text>
<text x="128.7" y="164.3">J5</text>
<text x="132.2" y="164.3">if not USB</text>
<text x="173.4" y="166.1">D1</text>
<text x="56.6" y="170.4" transform="rotate(-90 56.6 170.4)">GPIO_10/UART1_TX</text>
<text x="58.4" y="169.6" transform="rotate(-90 58.4 169.6)">GPIO_9/UART1_RX</text>
<text x="76.3" y="172.7" transform="rotate(-90 76.3 172.7)">SDIO_DATA2/SPI_INTR</text>
<text x="113.9" y="172.7">USB_VDDP</text>
<text x="128.7" y="169.7">J6</text>
<text x="132.2" y="169.7">if not USB</text>
<text x="62" y="179.9" transform="rotate(-90 62 179.9)">GPIO_14/I2S_DOUT/PCM_MISO</text>
<text x="78.1" y="183" transform="rotate(-90 78.1 183)">SDIO_CMD/SPI_CSN/USB_SETIN12</text>
<text x="79.8" y="181.9" transform="rotate(-90 79.8 181.9)">SDIO_CLK/SPI_CLK/USB_SYSCLK</text>
<text x="142.4" y="182.5" transform="rotate(-90 142.4 182.5)">GND</text>
<text x="172.8" y="185.4" transform="rotate(-90 172.8 185.4)">GPIO_16/LED0</text>
<text x="60.2" y="188.3" transform="rotate(-90 60.2 188.3)">GPIO_11/UART1_RTS/I2S_CLK_PCM_CLK</text>
<text x="70.9" y="186" transform="rotate(-90 70.9 186)">SDIO_DATA0/SPI_MOSI/USB_XTAL_ON</text>
<text x="72.7" y="189.4" transform="rotate(-90 72.7 189.4)">SDIO_DATA1/SPI_MISI/USB_PHY_CLK_SEL</text>
</g>
<g font-size="1.7" fill="#808080">
<text x="178.6" y="30">25</text>
<text x="230.4" y="30">25</text>
<text x="178.6" y="35.3">22</text>
<text x="178.6" y="33.6">23</text>
<text x="178.6" y="31.8">24</text>
<text x="230.4" y="35.3">22</text>
<text x="230.4" y="33.6">23</text>
<text x="230.4" y="31.8">24</text>
<text x="178.6" y="40.7">19</text>
<text x="178.6" y="38.9">20</text>
<text x="178.6" y="37.1">21</text>
<text x="230.4" y="40.7">19</text>
<text x="230.4" y="38.9">20</text>
<text x="230.4" y="37.1">21</text>
<text x="178.6" y="47.9">15</text>
<text x="178.6" y="46.1">16</text>
<text x="178.6" y="44.3">17</text>
<text x="178.6" y="42.5">18</text>
<text x="230.4" y="47.9">15</text>
<text x="230.4" y="46.1">16</text>
<text x="230.4" y="44.3">17</text>
<text x="230.4" y="42.5">18</text>
<text x="178.6" y="53.2">12</text>
<text x="178.6" y="51.4">13</text>
<text x="178.6" y="49.6">14</text>
<text x="230.4" y="53.2">12</text>
<text x="230.4" y="51.4">13</text>
<text x="230.4" y="49.6">14</text>
<text x="178.6" y="58.6">9</text>
<text x="178.6" y="56.8">10</text>
<text x="178.6" y="55">11</text>
<text x="230.4" y="58.6">9</text>
<text x="230.4" y="56.8">10</text>
<text x="230.4" y="55">11</text>
<text x="178.6" y="65.7">5</text>
<text x="178.6" y="63.9">6</text>
<text x="178.6" y="62.2">7</text>
<text x="178.6" y="60.4">8</text>
<text x="230.4" y="65.7">5</text>
<text x="230.4" y="63.9">6</text>
<text x="230.4" y="62.2">7</text>
<text x="230.4" y="60.4">8</text>
<text x="178.6" y="71.1">2</text>
<text x="178.6" y="69.3">3</text>
<text x="178.6" y="67.5">4</text>
<text x="230.4" y="71.1">2</text>
<text x="230.4" y="69.3">3</text>
<text x="230.4" y="67.5">4</text>
<text x="178.6" y="72.9">1</text>
<text x="230.4" y="72.9">1</text>
<text x="48" y="78.6" transform="rotate(-90 48 78.6)">60</text>
<text x="49.7" y="78.6" transform="rotate(-90 49.7 78.6)">59</text>
<text x="51.5" y="78.6" transform="rotate(-90 51.5 78.6)">58</text>
<text x="53.3" y="78.6" transform="rotate(-90 53.3 78.6)">57</text>
<text x="55.1" y="78.6" transform="rotate(-90 55.1 78.6)">56</text>
<text x="56.9" y="78.6" transform="rotate(-90 56.9 78.6)">55</text>
<text x="58.7" y="78.6" transform="rotate(-90 58.7 78.6)">54</text>
<text x="60.5" y="78.6" transform="rotate(-90 60.5 78.6)">53</text>
<text x="62.3" y="78.6" transform="rotate(-90 62.3 78.6)">52</text>
<text x="64" y="78.6" transform="rotate(-90 64 78.6)">51</text>
<text x="65.8" y="78.6" transform="rotate(-90 65.8 78.6)">50</text>
<text x="67.6" y="78.6" transform="rotate(-90 67.6 78.6)">49</text>
<text x="69.4" y="78.6" transform="rotate(-90 69.4 78.6)">48</text>
<text x="71.2" y="78.6" transform="rotate(-90 71.2 78.6)">47</text>
<text x="73" y="78.6" transform="rotate(-90 73 78.6)">46</text>
<text x="74.8" y="78.6" transform="rotate(-90 74.8 78.6)">45</text>
<text x="76.6" y="78.6" transform="rotate(-90 76.6 78.6)">44</text>
<text x="78.3" y="78.6" transform="rotate(-90 78.3 78.6)">43</text>
<text x="80.1" y="78.6" transform="rotate(-90 80.1 78.6)">42</text>
<text x="81.9" y="78.6" transform="rotate(-90 81.9 78.6)">41</text>
<text x="48.7" y="85.3" transform="rotate(-90 48.7 85.3)">GND</text>
<text x="50.5" y="85.3" transform="rotate(-90 50.5 85.3)">GND</text>
<text x="52.3" y="85.3" transform="rotate(-90 52.3 85.3)">GND</text>
<text x="54.1" y="85.3" transform="rotate(-90 54.1 85.3)">GND</text>
<text x="55.9" y="85.3" transform="rotate(-90 55.9 85.3)">GND</text>
<text x="57.7" y="85.3" transform="rotate(-90 57.7 85.3)">GND</text>
<text x="59.5" y="85.3" transform="rotate(-90 59.5 85.3)">GND</text>
<text x="61.3" y="85.3" transform="rotate(-90 61.3 85.3)">GND</text>
<text x="63" y="86.6" transform="rotate(-90 63 86.6)">VBATT</text>
<text x="64.8" y="88.8" transform="rotate(-90 64.8 88.8)">RESET_N</text>
<text x="70.2" y="84.5" transform="rotate(-90 70.2 84.5)">JP1</text>
<text x="72" y="84.5" transform="rotate(-90 72 84.5)">JP0</text>
<text x="73.8" y="84.9" transform="rotate(-90 73.8 84.9)">JNC</text>
<text x="75.6" y="84.5" transform="rotate(-90 75.6 84.5)">JP2</text>
<text x="79.1" y="90" transform="rotate(-90 79.1 90)">USB_VDDA</text>
<text x="28.8" y="94.3">61</text>
<text x="33.8" y="95.1">GND</text>
<text x="66.6" y="91.3" transform="rotate(-90 66.6 91.3)">ULP_ANAGPI</text>
<text x="77.3" y="92.1" transform="rotate(-90 77.3 92.1)">AUX_ADC_IN0</text>
<text x="80.9" y="90.1" transform="rotate(-90 80.9 90.1)">USB_VDDD</text>
<text x="87.6" y="95.1">VOUTLDOP3</text>
<text x="99.9" y="94.3">40</text>
<text x="28.8" y="96.1">62</text>
<text x="28.8" y="97.9">63</text>
<text x="28.8" y="99.7">64</text>
<text x="28.8" y="101.5">65</text>
<text x="33.8" y="96.9">GND</text>
<text x="33.8" y="98.7">GND</text>
<text x="33.8" y="100.5">GND</text>
<text x="85.6" y="98.7">AUX_DAC_OUT</text>
<text x="86.8" y="96.9">HOST_BB_EN</text>
<text x="88.4" y="100.5">VOUTDOP1</text>
<text x="99.9" y="101.5">36</text>
<text x="99.9" y="99.7">37</text>
<text x="99.9" y="97.9">38</text>
<text x="99.9" y="96.1">39</text>
<text x="28.8" y="103.3">66</text>
<text x="28.8" y="105.1">67</text>
<text x="28.8" y="106.9">68</text>
<text x="33.8" y="102.3">GND</text>
<text x="33.8" y="104.1">GND</text>
<text x="33.8" y="105.9">GND</text>
<text x="33.8" y="107.6">GND</text>
<text x="68.4" y="102.6" transform="rotate(-90 68.4 102.6)">GPIO_13/I2S_DIN/PCM_MOSI</text>
<text x="87.2" y="104.1">HOST_SEL_1</text>
<text x="87.2" y="102.3">HOST_SEL_0</text>
<text x="89.8" y="107.6">VIN_MOD</text>
<text x="92" y="105.9">VRF33</text>
<text x="99.9" y="106.9">33</text>
<text x="99.9" y="105.1">34</text>
<text x="99.9" y="103.3">35</text>
<text x="28.8" y="108.6">69</text>
<text x="28.8" y="110.4">70</text>
<text x="28.8" y="112.2">71</text>
<text x="33.8" y="109.4">GND</text>
<text x="33.8" y="111.2">GND</text>
<text x="33.8" y="113">GND</text>
<text x="82.7" y="112.9" transform="rotate(-90 82.7 112.9)">GPIO_12/UART1_CTS/I2S_WS/PCM_FSYNC</text>
<text x="90.4" y="113">GPIO_18</text>
<text x="90.4" y="111.2">GPIO_21</text>
<text x="90.4" y="109.4">GPIO_19</text>
<text x="99.9" y="112.2">30</text>
<text x="99.9" y="110.4">31</text>
<text x="99.9" y="108.6">32</text>
<text x="28.8" y="114">72</text>
<text x="28.8" y="115.8">73</text>
<text x="28.8" y="117.6">74</text>
<text x="28.8" y="119.4">75</text>
<text x="33.8" y="114.8">GND</text>
<text x="33.8" y="116.6">GND</text>
<text x="33.8" y="118.4">GND</text>
<text x="85.4" y="118.4">BOOTLOAD_EN</text>
<text x="90.4" y="116.6">GPIO_17</text>
<text x="91.2" y="114.8">GPIO_8</text>
<text x="99.9" y="117.6">27</text>
<text x="99.9" y="115.8">28</text>
<text x="99.9" y="114">29</text>
<text x="99.9" y="119.4">26</text>
<text x="28.8" y="121.2">76</text>
<text x="28.8" y="122.9">77</text>
<text x="28.8" y="124.7">78</text>
<text x="33.8" y="120.2">GND</text>
<text x="33.8" y="121.9">GND</text>
<text x="33.8" y="123.7">GND</text>
<text x="33.8" y="125.5">GND</text>
<text x="86.2" y="121.9">GPIO_16/LED0</text>
<text x="90.4" y="123.7">GPIO_15</text>
<text x="91.2" y="125.5">GPIO_7</text>
<text x="91.2" y="120.2">GPIO_2</text>
<text x="99.9" y="124.7">23</text>
<text x="99.9" y="122.9">24</text>
<text x="99.9" y="121.2">25</text>
<text x="28.8" y="126.5">79</text>
<text x="33.8" y="127.3">GND</text>
<text x="88.6" y="129.1">USB_VDDP</text>
<text x="88.6" y="127.3">USB_VDDS</text>
<text x="99.9" y="128.3">21</text>
<text x="99.9" y="126.5">22</text>
<text x="48.7" y="141.2" transform="rotate(-90 48.7 141.2)">WURX</text>
<text x="50.5" y="141.2" transform="rotate(-90 50.5 141.2)">ULP_GPIO_0</text>
<text x="52.3" y="141.2" transform="rotate(-90 52.3 141.2)">XTAL_32KHZ_P</text>
<text x="54.1" y="141.2" transform="rotate(-90 54.1 141.2)">XTAL_32KHZ_N</text>
<text x="55.9" y="141.2" transform="rotate(-90 55.9 141.2)">GPIO_10/UART1_TX</text>
<text x="57.7" y="141.2" transform="rotate(-90 57.7 141.2)">GPIO_9/UART1_RX</text>
<text x="59.5" y="141.2" transform="rotate(-90 59.5 141.2)">GPIO_11/UART1_RTS/I2S_CLK_PCM_CLK</text>
<text x="61.3" y="141.2" transform="rotate(-90 61.3 141.2)">GPIO_14/I2S_DOUT/PCM_MISO</text>
<text x="63" y="141.2" transform="rotate(-90 63 141.2)">USB_VBUS</text>
<text x="64.8" y="141.2" transform="rotate(-90 64.8 141.2)">USB_DN</text>
<text x="66.6" y="141.2" transform="rotate(-90 66.6 141.2)">USB_DP</text>
<text x="68.4" y="141.2" transform="rotate(-90 68.4 141.2)">USD_ID</text>
<text x="70.2" y="141.2" transform="rotate(-90 70.2 141.2)">SDIO_DATA0/SPI_MOSI/USB_XTAL_ON</text>
<text x="72" y="141.2" transform="rotate(-90 72 141.2)">SDIO_DATA1/SPI_MISI/USB_PHY_CLK_SEL</text>
<text x="73.8" y="141.2" transform="rotate(-90 73.8 141.2)">SDIO_DATA3</text>
<text x="75.6" y="141.2" transform="rotate(-90 75.6 141.2)">SDIO_DATA2/SPI_INTR</text>
<text x="77.3" y="141.2" transform="rotate(-90 77.3 141.2)">SDIO_CMD/SPI_CSN/USB_SETIN12</text>
<text x="79.1" y="141.2" transform="rotate(-90 79.1 141.2)">SDIO_CLK/SPI_CLK/USB_SYSCLK</text>
<text x="80.9" y="141.2" transform="rotate(-90 80.9 141.2)">SDIO_VDD_18_33</text>
<text x="82.7" y="141.2" transform="rotate(-90 82.7 141.2)">BOOT_MODE_0</text>
<text x="48" y="145.3" transform="rotate(-90 48 145.3)">1</text>
<text x="49.7" y="145.3" transform="rotate(-90 49.7 145.3)">2</text>
<text x="51.5" y="145.3" transform="rotate(-90 51.5 145.3)">3</text>
<text x="53.3" y="145.3" transform="rotate(-90 53.3 145.3)">4</text>
<text x="55.1" y="145.3" transform="rotate(-90 55.1 145.3)">5</text>
<text x="56.9" y="145.3" transform="rotate(-90 56.9 145.3)">6</text>
<text x="58.7" y="145.3" transform="rotate(-90 58.7 145.3)">7</text>
<text x="60.5" y="145.3" transform="rotate(-90 60.5 145.3)">8</text>
<text x="62.3" y="145.3" transform="rotate(-90 62.3 145.3)">9</text>
<text x="64" y="146.2" transform="rotate(-90 64 146.2)">10</text>
<text x="65.8" y="146" transform="rotate(-90 65.8 146)">11</text>
<text x="67.6" y="146.2" transform="rotate(-90 67.6 146.2)">12</text>
<text x="69.4" y="146.2" transform="rotate(-90 69.4 146.2)">13</text>
<text x="71.2" y="146.2" transform="rotate(-90 71.2 146.2)">14</text>
<text x="73" y="146.2" transform="rotate(-90 73 146.2)">15</text>
<text x="74.8" y="146.2" transform="rotate(-90 74.8 146.2)">16</text>
<text x="76.6" y="146.2" transform="rotate(-90 76.6 146.2)">17</text>
<text x="78.3" y="146.2" transform="rotate(-90 78.3 146.2)">18</text>
<text x="80.1" y="146.2" transform="rotate(-90 80.1 146.2)">19</text>
<text x="81.9" y="146.2" transform="rotate(-90 81.9 146.2)">20</text>
</g>
</svg>
